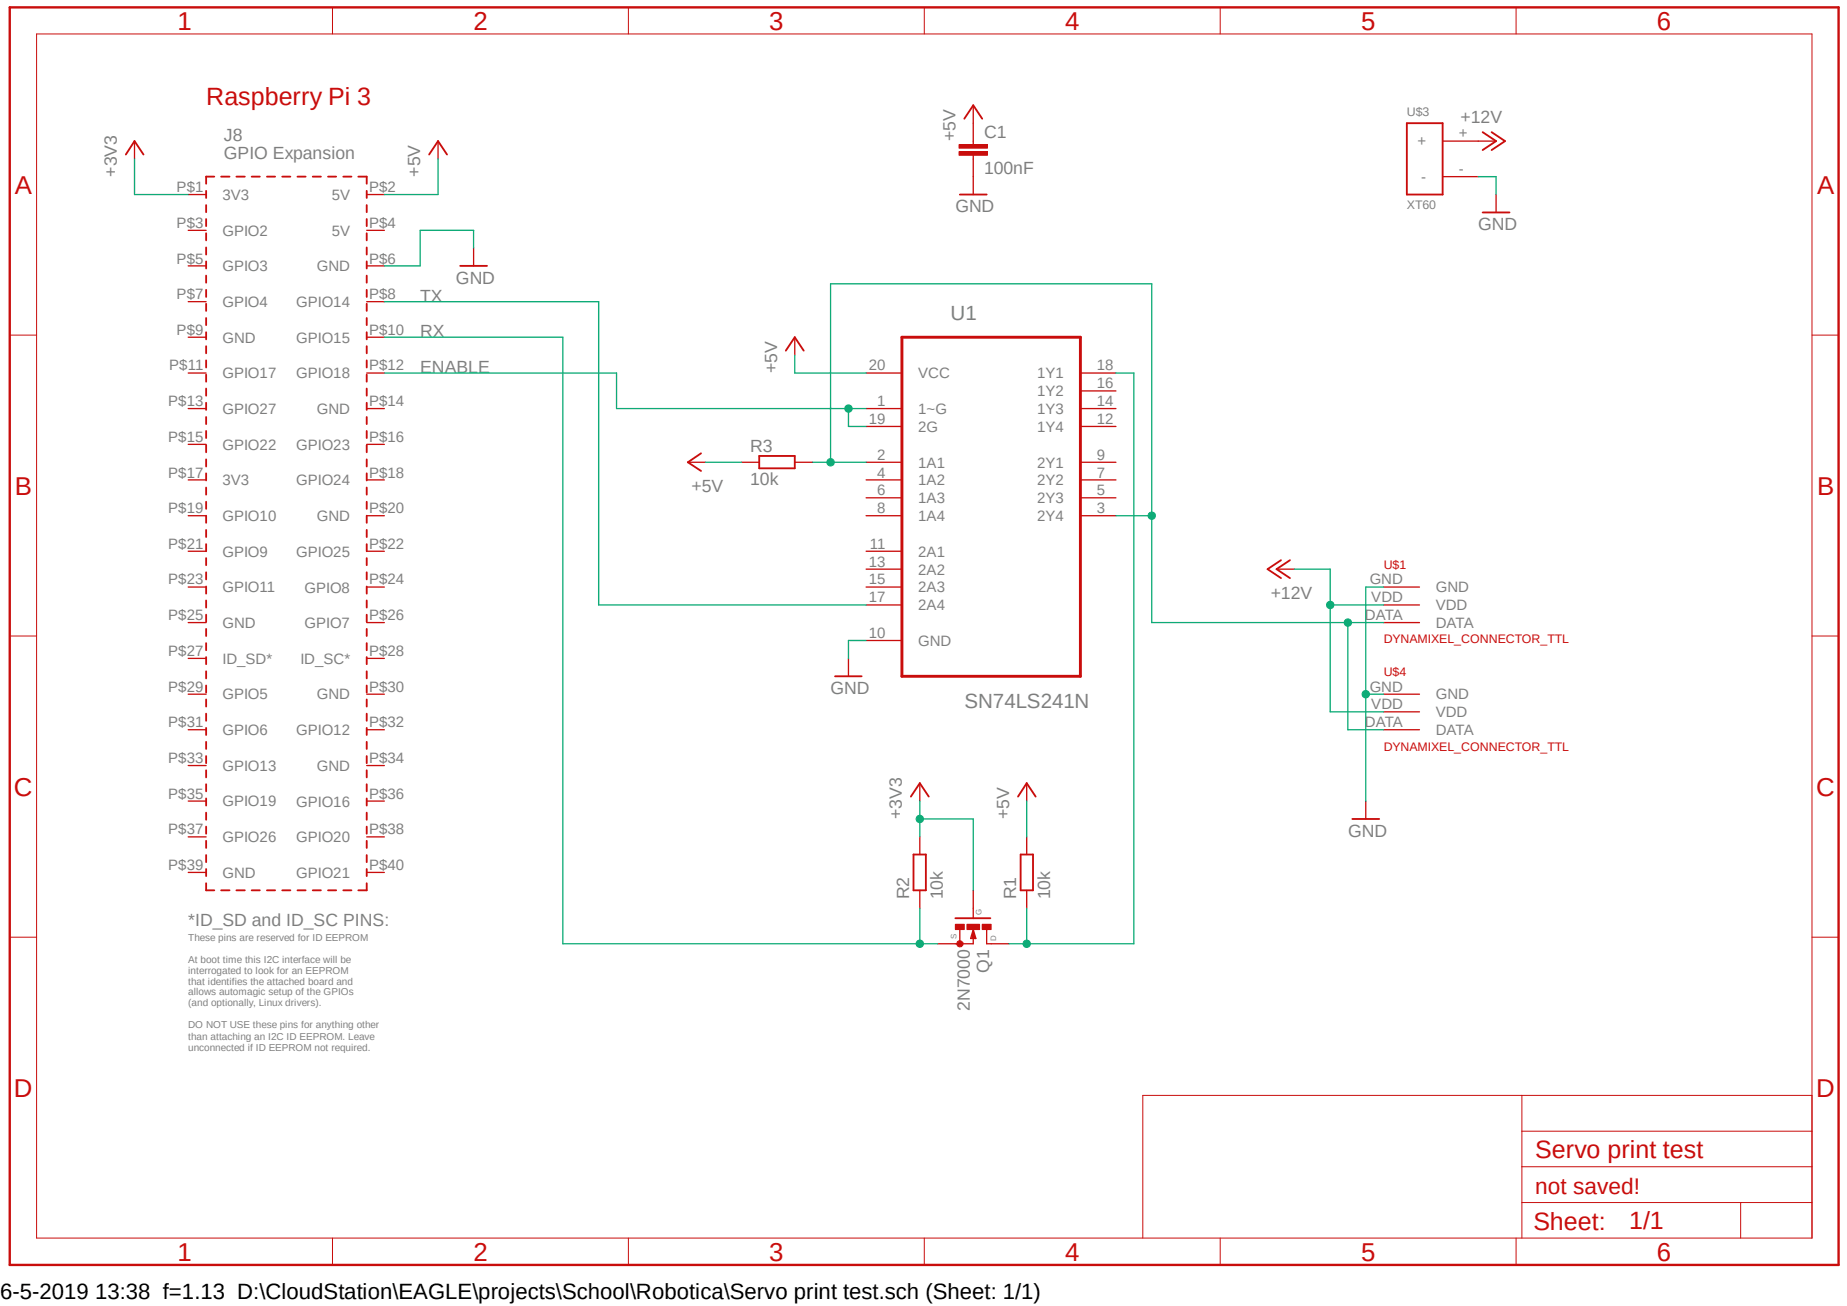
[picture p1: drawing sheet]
<svg xmlns="http://www.w3.org/2000/svg" width="297mm" height="210mm" viewBox="0 0 297 210" stroke-linecap="round" stroke-linejoin="round" font-family="sans-serif">
<path d="M1 .8l295.1 203.2M296.1 .8l-295.1 203.2" fill="none" stroke="#fff" stroke-width=".16"/>
<path d="M156.5 22.7v.5M156.5 25v.6" fill="none" stroke="#c90d0c" stroke-width=".21"/>
<path d="M154.2 24.4h4.6v.6h-4.6z" fill-rule="evenodd" fill="#c90d0c"/>
<path d="M154.2 24.4h4.6v.6h-4.6z" fill="none" stroke="#c90d0c" stroke-width=".16"/>
<path d="M154.2 23.2h4.6v.6h-4.6z" fill-rule="evenodd" fill="#c90d0c"/>
<path d="M154.2 23.2h4.6v.6h-4.6z" fill="none" stroke="#c90d0c" stroke-width=".16"/>
<path d="M156.5 19.8v2.9M156.5 25.6v2.8M119.2 74.3h2.9M127.8 74.3h2.9M147.9 134.6v2.8M165.1 134.6v2.8M147.9 143.2v2.8M165.1 143.2v2.8" fill="none" stroke="#c90d0c" stroke-width=".21"/>
<path d="M122.1 73.3h5.7v2h-5.7zM146.9 137.4h2v5.8h-2zM164.1 137.4h2v5.8h-2z" fill="none" stroke="#c90d0c" stroke-width=".3"/>
<path d="M154 151.4l.3-.1h.3l.3 .3v.3l-.3 .3-.3 .1-.3-.2-.2-.3h.6h-.1h-.5z" fill-rule="evenodd" fill="#c90d0c"/>
<path d="M154 151.4l.3-.1h.3l.3 .3v.3l-.3 .3-.3 .1-.3-.2-.2-.3h.6h-.1h-.5z" fill="none" stroke="#c90d0c" stroke-width=".16"/>
<path d="M153.6 148.6h1.5v.9h-1.5z" fill-rule="evenodd" fill="#c90d0c"/>
<path d="M153.6 148.6h1.5v.9h-1.5z" fill="none" stroke="#c90d0c" stroke-width=".16"/>
<path d="M157.9 148.6h1.5v.9h-1.5z" fill-rule="evenodd" fill="#c90d0c"/>
<path d="M157.9 148.6h1.5v.9h-1.5z" fill="none" stroke="#c90d0c" stroke-width=".16"/>
<path d="M155.5 148.6h2v.9h-2z" fill-rule="evenodd" fill="#c90d0c"/>
<g fill="none" stroke="#c90d0c" stroke-width=".16">
<path d="M5.9 5.5h285.5v193.6h-285.5zM53.5 1.2v4.3M101 1.2v4.3M148.6 1.2v4.3M196.2 1.2v4.3M243.8 1.2v4.3M1.6 53.9h4.3M291.4 53.9h4.3M1.6 102.3h4.3M291.4 102.3h4.3M1.6 150.7h4.3M155.5 148.6h2v.9h-2z"/>
<path d="M291.4 150.7h4.3M244.7 176.1v23M291.4 176.1h-107.6v23M53.5 199.1v4.3M101 199.1v4.3M148.6 199.1v4.3M196.2 199.1v4.3M243.8 199.1v4.3M244.7 193.4h46.7M244.7 187.6h46.7M244.7 181.9h46.7M279.9 193.4v5.7"/>
</g>
<g fill="none" stroke="#c90d0c" stroke-width=".3">
<path d="M155.1 19.1l1.4-2.2 1.4 2.2M226.2 19.8h5.8v11.5h-5.8zM20.2 24.8l1.4-2.1 1.5 2.1M33.1 30.7v1.1M33.1 33v1.1M33.1 35.2v1.2M33.1 37.5v1.2M33.1 39.8v1.1M34.5 28.4h-1.4v1.1M35.6 28.4h1.3M38 28.4h1.4M40.5 28.4h1.3"/>
<path d="M42.9 28.4h1.3M45.4 28.4h1.3M47.8 28.4h1.3M50.3 28.4h1.3M52.7 28.4h1.4M55.2 28.4h1.3M57.6 28.4h1.4v1.1M59 30.7v1.1M59 33v1.1M59 35.2v1.2M59 37.5v1.2M59 39.8v1.1"/>
<path d="M69 24.8l1.4-2.1 1.5 2.1M154.3 31.3h4.4M238.4 21.3l2.2 1.4-2.2 1.4M238.4 34.2h4.3M239.9 21.3l2.1 1.4-2.1 1.4M33.1 42v1.2M33.1 44.3v1.2M33.1 46.6v1.2M33.1 48.9v1.1M33.1 51.1v1.2M33.1 53.4v1.2M33.1 55.7v1.1"/>
<path d="M33.1 58v1.1M59 42v1.2M59 44.3v1.2M59 46.6v1.2M59 48.9v1.1M59 51.1v1.2M59 53.4v1.2M59 55.7v1.1M59 58v1.1M74 42.8h4.3M126.4 56.4l1.4-2.2 1.4 2.2M33.1 60.2v1.2"/>
<path d="M33.1 62.5v1.1M33.1 64.8v1.1M33.1 67.1v1.1M33.1 69.3v1.1M33.1 71.6v1.1M33.1 73.9v1.1M33.1 76.1v1.2M33.1 78.4v1.1M59 60.2v1.2M59 62.5v1.1M59 64.8v1.1M59 67.1v1.1"/>
<path d="M59 69.3v1.1M59 71.6v1.1M59 73.9v1.1M59 76.1v1.2M59 78.4v1.1M112.7 72.9l-2.1 1.4 2.1 1.4M33.1 80.7v1.1M33.1 82.9v1.2M33.1 85.2v1.2M33.1 87.5v1.1M33.1 89.7v1.2M33.1 92v1.2"/>
<path d="M33.1 94.3v1.2M33.1 96.6v1.1M33.1 98.8v1.2M59 80.7v1.1M59 82.9v1.2M59 85.2v1.2M59 87.5v1.1M59 89.7v1.2M59 92v1.2M59 94.3v1.2M59 96.6v1.1M59 98.8v1.2"/>
<path d="M206 90.1l-2.2 1.4 2.2 1.5M207.4 90.1l-2.1 1.4 2.1 1.5M33.1 101.1v1.2M33.1 103.4v1.2M33.1 105.7v1.1M33.1 107.9v1.2M33.1 110.2v1.2M33.1 112.5v1.1M33.1 114.8v1.1M33.1 117.1v1.1M33.1 119.3v1.1M59 101.1v1.2"/>
<path d="M59 103.4v1.2M59 105.7v1.1M59 107.9v1.2M59 110.2v1.2M59 112.5v1.1M59 114.8v1.1M59 117.1v1.1M59 119.3v1.1M134.3 108.8h4.3M33.1 121.6v1.1M33.1 123.9v1.1M33.1 126.1v1.2"/>
<path d="M33.1 128.4v1.1M33.1 130.7v1.1M33.1 132.9v1.2M33.1 135.2v1.2M33.1 137.5v1.1M33.1 139.7v1.2M59 121.6v1.1M59 123.9v1.1M59 126.1v1.2M59 128.4v1.1M59 130.7v1.1M59 132.9v1.2"/>
<path d="M59 135.2v1.2M59 137.5v1.1M59 139.7v1.2M146.5 128.1l1.4-2.2 1.5 2.2M163.7 128.1l1.4-2.2 1.4 2.2M217.5 131.7h4.3M33.1 142v1.2h1.4M35.6 143.2h1.3M38 143.2h1.4M40.5 143.2h1.3M42.9 143.2h1.3M45.4 143.2h1.3"/>
<path d="M47.8 143.2h1.3M50.3 143.2h1.3M52.7 143.2h1.4M55.2 143.2h1.3M59 142v1.2h-1.4M153.6 147.7h5.7"/>
</g>
<g fill="none" stroke="#c90d0c" stroke-width=".21">
<path d="M156.5 16.9v2.9M21.6 22.7v2.9M30.3 31.3h2.8M30.3 37h2.8M59 31.3h2.8M59 37h2.8M70.4 22.7v2.9M76.2 39.9v2.9M156.5 28.4v2.9M232 28.4h5.7M232 22.7h8.6M240.6 31.3v2.9"/>
<path d="M30.3 42.8h2.8M30.3 48.5h2.8M30.3 54.2h2.8M30.3 60h2.8M59 42.8h2.8M59 48.5h2.8M59 54.2h2.8M59 60h2.8M127.8 54.2v2.9M139.3 60h5.7M173.7 60h5.8M30.3 65.7h2.8"/>
<path d="M30.3 71.5h2.8M30.3 77.2h2.8M59 65.7h2.8M59 71.5h2.8M59 77.2h2.8M110.6 74.3h2.9M139.3 65.7h5.7M139.3 77.2h5.7M139.3 74.3h5.7M139.3 68.6h5.7M173.7 65.7h5.8M173.7 77.2h5.8"/>
<path d="M173.7 74.3h5.8M173.7 68.6h5.8M173.7 62.9h5.8M30.3 94.4h2.8M30.3 82.9h2.8M30.3 88.6h2.8M59 94.4h2.8M59 82.9h2.8M59 88.6h2.8M139.3 94.4h5.7M139.3 97.3h5.7M139.3 91.5h5.7"/>
<path d="M139.3 82.9h5.7M139.3 88.6h5.7M139.3 80.1h5.7M173.7 82.9h5.8M173.7 80.1h5.8M205.3 91.5h2.9M222.5 94.4h5.8M222.5 97.3h5.8M30.3 100.1h2.8M30.3 105.9h2.8M30.3 111.6h2.8M30.3 117.3h2.8"/>
<path d="M59 100.1h2.8M59 105.9h2.8M59 111.6h2.8M59 117.3h2.8M136.4 105.9v2.9M139.3 103h5.7M222.5 100.1h5.8M222.5 111.6h5.8M222.5 117.3h5.8M222.5 114.5h5.8M30.3 123.1h2.8M30.3 128.8h2.8"/>
<path d="M30.3 134.6h2.8M59 123.1h2.8M59 128.8h2.8M59 134.6h2.8M147.9 125.9v2.9M165.1 125.9v2.9M219.6 128.8v2.9M30.3 140.3h2.8M59 140.3h2.8M154.3 149.5v2.3M156.5 149.5v2.3h-5.7M156.5 149.5l.4 1.4h-.8z"/>
<path d="M156.5 143.2v4.5M158.7 149.5v2.3h3.6"/>
</g>
<path d="M1.6 1.2h294.1v202.2h-294.1zM156.4 150.8l.1-.6 .2 .6" fill="none" stroke="#c90d0c" stroke-width=".38"/>
<path d="M145 54.2h28.7v54.6h-28.7z" fill="none" stroke="#c90d0c" stroke-width=".47"/>
<path d="M21.6 25.6v5.7h8.7M70.4 25.6v5.7h-8.6M127.8 57.1v2.9h11.5M113.5 74.3h5.7M147.9 128.8v5.8M147.9 131.7h8.6v11.5M165.1 128.8v5.8" fill="none" stroke="#0dab76" stroke-width=".21"/>
<circle cx="147.9" cy="131.7" r=".6" fill="#0dab76"/>
<circle cx="147.9" cy="131.7" r=".6" fill="none" stroke="#0dab76" stroke-width=".16"/>
<path d="M76.2 39.9v-2.9h-8.6v5.8h-5.8M222.5 94.4h-2.9v34.4M219.6 111.6h2.9" fill="none" stroke="#0dab76" stroke-width=".21"/>
<circle cx="219.6" cy="111.6" r=".6" fill="#0dab76"/>
<circle cx="219.6" cy="111.6" r=".6" fill="none" stroke="#0dab76" stroke-width=".16"/>
<path d="M237.7 28.4h2.9v2.9M61.8 48.5h34.5v48.8h43M61.8 54.2h28.7v97.6h60.3M139.3 103h-2.9v2.9M147.9 146v5.8" fill="none" stroke="#0dab76" stroke-width=".21"/>
<circle cx="147.9" cy="151.8" r=".6" fill="#0dab76"/>
<circle cx="147.9" cy="151.8" r=".6" fill="none" stroke="#0dab76" stroke-width=".16"/>
<path d="M185.2 45.6h-51.6v28.7M130.7 74.3h8.6M185.2 100.1h37.3" fill="none" stroke="#0dab76" stroke-width=".21"/>
<circle cx="133.6" cy="74.3" r=".6" fill="#0dab76"/>
<circle cx="133.6" cy="74.3" r=".6" fill="none" stroke="#0dab76" stroke-width=".16"/>
<path d="M185.2 45.6v54.5M179.5 82.9h5.7" fill="none" stroke="#0dab76" stroke-width=".21"/>
<circle cx="185.2" cy="82.9" r=".6" fill="#0dab76"/>
<circle cx="185.2" cy="82.9" r=".6" fill="none" stroke="#0dab76" stroke-width=".16"/>
<path d="M216.7 100.1v17.2" fill="none" stroke="#0dab76" stroke-width=".21"/>
<circle cx="216.7" cy="100.1" r=".6" fill="#0dab76"/>
<circle cx="216.7" cy="100.1" r=".6" fill="none" stroke="#0dab76" stroke-width=".16"/>
<path d="M208.2 91.5h5.7v23M213.9 97.3h8.6M216.7 117.3h5.8" fill="none" stroke="#0dab76" stroke-width=".21"/>
<circle cx="213.9" cy="97.3" r=".6" fill="#0dab76"/>
<circle cx="213.9" cy="97.3" r=".6" fill="none" stroke="#0dab76" stroke-width=".16"/>
<path d="M213.9 114.5h8.6M165.1 146v5.8h-2.8" fill="none" stroke="#0dab76" stroke-width=".21"/>
<circle cx="165.1" cy="151.8" r=".6" fill="#0dab76"/>
<circle cx="165.1" cy="151.8" r=".6" fill="none" stroke="#0dab76" stroke-width=".16"/>
<path d="M61.8 60h37.3v5.7h40.2M179.5 60h2.8v91.8h-17.2M136.4 65.7v2.9h2.9" fill="none" stroke="#0dab76" stroke-width=".21"/>
<circle cx="136.4" cy="65.7" r=".6" fill="#0dab76"/>
<circle cx="136.4" cy="65.7" r=".6" fill="none" stroke="#0dab76" stroke-width=".16"/>
<g font-size="4.1" fill="#c90d0c">
<text x="28.5" y="4.8">1</text>
<text x="76.1" y="4.8">2</text>
<text x="123.7" y="4.8">3</text>
<text x="171.3" y="4.8">4</text>
<text x="218.9" y="4.8">5</text>
<text x="266.4" y="4.8">6</text>
<text x="2.4" y="31.2">A</text>
<text x="292.2" y="31.2">A</text>
<text x="2.4" y="79.6">B</text>
<text x="292.2" y="79.6">B</text>
<text x="2.2" y="128">C</text>
<text x="292.1" y="128">C</text>
<text x="2.2" y="176.4">D</text>
<text x="292.1" y="176.4">D</text>
<text x="28.5" y="202.7">1</text>
<text x="76.1" y="202.7">2</text>
<text x="123.7" y="202.7">3</text>
<text x="171.3" y="202.7">4</text>
<text x="218.9" y="202.7">5</text>
<text x="266.4" y="202.7">6</text>
</g>
<g font-size="4" fill="#c90d0c">
<text x="33.1" y="16.9">Raspberry Pi 3</text>
<text x="246.9" y="186.2">Servo print test</text>
<text x="246.6" y="197.8">Sheet:</text>
<text x="262" y="197.7">1/1</text>
</g>
<text font-size="3.6" fill="#c90d0c" x="246.9" y="191.9">not saved!</text>
<text font-size="3.6" x="0" y="208.9">6-5-2019 13:38 f=1.13 D:\CloudStation\EAGLE\projects\School\Robotica\Servo print test.sch (Sheet: 1/1)</text>
<g font-size="3.3" fill="#808080">
<text x="152.9" y="51.5">U1</text>
<text x="155.1" y="113.8">SN74LS241N</text>
</g>
<g font-size="2.8" fill="#808080">
<text x="36" y="22.7">J8</text>
<text x="153.6" y="22.7" transform="rotate(-90 153.6 22.7)">+5V</text>
<text x="158.2" y="22.3">C1</text>
<text x="234.9" y="19.8">+12V</text>
<text x="18.8" y="28.4" transform="rotate(-90 18.8 28.4)">+3V3</text>
<text x="36" y="25.6">GPIO Expansion</text>
<text x="67.6" y="28.4" transform="rotate(-90 67.6 28.4)">+5V</text>
<text x="158.2" y="28">100nF</text>
<text x="153.6" y="34.2">GND</text>
<text x="237.7" y="37">GND</text>
<text x="73.3" y="45.6">GND</text>
<text x="67.6" y="48.5">TX</text>
<text x="67.6" y="54.2">RX</text>
<text x="67.6" y="60">ENABLE</text>
<text x="125" y="60" transform="rotate(-90 125 60)">+5V</text>
<text x="120.7" y="72.6">R3</text>
<text x="111.2" y="79.2">+5V</text>
<text x="120.7" y="78.1">10k</text>
<text x="204.3" y="96.4">+12V</text>
<text x="133.6" y="111.6">GND</text>
<text x="145" y="131.7" transform="rotate(-90 145 131.7)">+3V3</text>
<text x="162.3" y="131.7" transform="rotate(-90 162.3 131.7)">+5V</text>
<text x="216.8" y="134.6">GND</text>
<text x="30.3" y="148.9">*ID_SD and ID_SC PINS:</text>
<text x="146.2" y="144.6" transform="rotate(-90 146.2 144.6)">R2</text>
<text x="151.6" y="144.6" transform="rotate(-90 151.6 144.6)">10k</text>
<text x="163.4" y="144.6" transform="rotate(-90 163.4 144.6)">R1</text>
<text x="168.9" y="144.6" transform="rotate(-90 168.9 144.6)">10k</text>
<text x="159.1" y="156.4" transform="rotate(-90 159.1 156.4)">Q1</text>
<text x="156" y="162.5" transform="rotate(-90 156 162.5)">2N7000</text>
</g>
<g font-size="2.4" fill="#808080">
<text x="227.9" y="23.5">+</text>
<text x="234.6" y="22.3">+</text>
<text x="228.5" y="29.3">-</text>
<text x="234.6" y="28">-</text>
<text x="28.4" y="30.9">P$1</text>
<text x="35.8" y="32.1">3V3</text>
<text x="53.3" y="32.2">5V</text>
<text x="59.4" y="30.9">P$2</text>
<text x="28.4" y="36.6">P$3</text>
<text x="35.8" y="37.9">GPIO2</text>
<text x="53.3" y="37.9">5V</text>
<text x="59.4" y="36.6">P$4</text>
<text x="28.4" y="42.4">P$5</text>
<text x="35.8" y="43.6">GPIO3</text>
<text x="51" y="43.6">GND</text>
<text x="59.4" y="42.4">P$6</text>
<text x="28.4" y="48.1">P$7</text>
<text x="28.4" y="53.8">P$9</text>
<text x="35.8" y="49.4">GPIO4</text>
<text x="47.6" y="49.4">GPIO14</text>
<text x="59.4" y="48.1">P$8</text>
<text x="59.4" y="53.8">P$10</text>
<text x="27.2" y="59.6">P$11</text>
<text x="35.8" y="55.1">GND</text>
<text x="47.6" y="55.1">GPIO15</text>
<text x="59.4" y="59.6">P$12</text>
<text x="139.7" y="59.6">20</text>
<text x="176.4" y="59.6">18</text>
<text x="27.1" y="65.3">P$13</text>
<text x="35.8" y="60.8">GPIO17</text>
<text x="47.6" y="60.8">GPIO18</text>
<text x="59.4" y="65.3">P$14</text>
<text x="141.1" y="65.3">1</text>
<text x="147.7" y="60.8">VCC</text>
<text x="166.8" y="60.8">1Y1</text>
<text x="166.8" y="63.7">1Y2</text>
<text x="176.4" y="62.4">16</text>
<text x="176.4" y="65.3">14</text>
<text x="27.1" y="71">P$15</text>
<text x="35.8" y="66.6">GPIO27</text>
<text x="51" y="66.6">GND</text>
<text x="59.4" y="71">P$16</text>
<text x="139.7" y="68.2">19</text>
<text x="147.7" y="66.6">1~G</text>
<text x="147.7" y="69.4">2G</text>
<text x="166.8" y="66.6">1Y3</text>
<text x="166.8" y="69.5">1Y4</text>
<text x="176.4" y="68.2">12</text>
<text x="27.1" y="76.8">P$17</text>
<text x="35.8" y="72.3">GPIO22</text>
<text x="47.6" y="72.3">GPIO23</text>
<text x="59.4" y="76.8">P$18</text>
<text x="141.1" y="73.9">2</text>
<text x="141.1" y="76.8">4</text>
<text x="147.7" y="75.2">1A1</text>
<text x="166.8" y="75.2">2Y1</text>
<text x="176.4" y="73.9">9</text>
<text x="176.4" y="76.8">7</text>
<text x="27.1" y="82.5">P$19</text>
<text x="35.8" y="78.1">3V3</text>
<text x="35.8" y="83.8">GPIO10</text>
<text x="47.6" y="78.1">GPIO24</text>
<text x="51" y="83.8">GND</text>
<text x="59.4" y="82.5">P$20</text>
<text x="141.1" y="79.7">6</text>
<text x="141.1" y="82.5">8</text>
<text x="147.7" y="78.1">1A2</text>
<text x="147.7" y="80.9">1A3</text>
<text x="147.7" y="83.8">1A4</text>
<text x="166.8" y="78.1">2Y2</text>
<text x="166.8" y="80.9">2Y3</text>
<text x="166.8" y="83.8">2Y4</text>
<text x="176.4" y="79.7">5</text>
<text x="176.4" y="82.5">3</text>
<text x="27.1" y="88.3">P$21</text>
<text x="35.8" y="89.5">GPIO9</text>
<text x="47.6" y="89.5">GPIO25</text>
<text x="59.4" y="88.3">P$22</text>
<text x="139.9" y="88.3">11</text>
<text x="147.7" y="89.5">2A1</text>
<text x="27.1" y="94">P$23</text>
<text x="35.8" y="95.2">GPIO11</text>
<text x="49" y="95.3">GPIO8</text>
<text x="59.4" y="94">P$24</text>
<text x="139.7" y="91.1">13</text>
<text x="139.7" y="94">15</text>
<text x="147.7" y="92.4">2A2</text>
<text x="147.7" y="95.2">2A3</text>
<text x="220.3" y="94">GND</text>
<text x="230.9" y="95.2">GND</text>
<text x="27.1" y="99.7">P$25</text>
<text x="35.8" y="101">GND</text>
<text x="49" y="101">GPIO7</text>
<text x="59.4" y="99.7">P$26</text>
<text x="139.7" y="96.9">17</text>
<text x="147.7" y="98.1">2A4</text>
<text x="219.5" y="99.7">DATA</text>
<text x="220.5" y="96.9">VDD</text>
<text x="230.9" y="98.1">VDD</text>
<text x="230.9" y="101">DATA</text>
<text x="27.1" y="105.5">P$27</text>
<text x="35.8" y="106.7">ID_SD*</text>
<text x="48.3" y="106.8">ID_SC*</text>
<text x="59.4" y="105.5">P$28</text>
<text x="139.7" y="102.6">10</text>
<text x="147.7" y="103.9">GND</text>
<text x="27.1" y="111.2">P$29</text>
<text x="35.8" y="112.5">GPIO5</text>
<text x="51" y="112.5">GND</text>
<text x="59.4" y="111.2">P$30</text>
<text x="220.3" y="111.2">GND</text>
<text x="230.9" y="112.5">GND</text>
<text x="27.1" y="117">P$31</text>
<text x="35.8" y="118.2">GPIO6</text>
<text x="47.6" y="118.2">GPIO12</text>
<text x="59.4" y="117">P$32</text>
<text x="219.5" y="117">DATA</text>
<text x="220.5" y="114.1">VDD</text>
<text x="230.9" y="115.4">VDD</text>
<text x="230.9" y="118.2">DATA</text>
<text x="27.1" y="122.7">P$33</text>
<text x="35.8" y="124">GPIO13</text>
<text x="51" y="124">GND</text>
<text x="59.4" y="122.7">P$34</text>
<text x="27.1" y="128.4">P$35</text>
<text x="35.8" y="129.7">GPIO19</text>
<text x="47.6" y="129.7">GPIO16</text>
<text x="59.4" y="128.4">P$36</text>
<text x="27.1" y="134.2">P$37</text>
<text x="35.8" y="135.4">GPIO26</text>
<text x="47.6" y="135.4">GPIO20</text>
<text x="59.4" y="134.2">P$38</text>
<text x="27.1" y="139.9">P$39</text>
<text x="35.8" y="141.2">GND</text>
<text x="47.6" y="141.2">GPIO21</text>
<text x="59.4" y="139.9">P$40</text>
</g>
<g font-size="2" fill="#808080">
<text x="226.2" y="18.7">U$3</text>
<text x="226.2" y="33.6">XT60</text>
</g>
<g font-size="2" fill="#c90d0c">
<text x="222.5" y="91.4">U$1</text>
<text x="222.5" y="103.5">DYNAMIXEL_CONNECTOR_TTL</text>
<text x="222.5" y="108.7">U$4</text>
<text x="222.5" y="120.7">DYNAMIXEL_CONNECTOR_TTL</text>
</g>
<g font-size="1.6" fill="#808080">
<text x="30.3" y="151.4">These pins are reserved for ID EEPROM</text>
<text x="30.3" y="154.9">At boot time this I2C interface will be</text>
<text x="30.3" y="156.6">interrogated to look for an EEPROM</text>
<text x="30.3" y="158.3">that identifies the attached board and</text>
<text x="30.3" y="160.1">allows automagic setup of the GPIOs</text>
<text x="30.3" y="161.8">(and optionally, Linux drivers).</text>
<text x="30.3" y="165.4">DO NOT USE these pins for anything other</text>
<text x="30.3" y="167.2">than attaching an I2C ID EEPROM. Leave</text>
<text x="30.3" y="169">unconnected if ID EEPROM not required.</text>
</g>
<g font-size="1.3" fill="#808080">
<text x="157.9" y="147.1" transform="rotate(-90 157.9 147.1)">G</text>
<text x="153.8" y="151" transform="rotate(-90 153.8 151)">S</text>
<text x="160.2" y="151.3" transform="rotate(-90 160.2 151.3)">D</text>
</g>
</svg>
